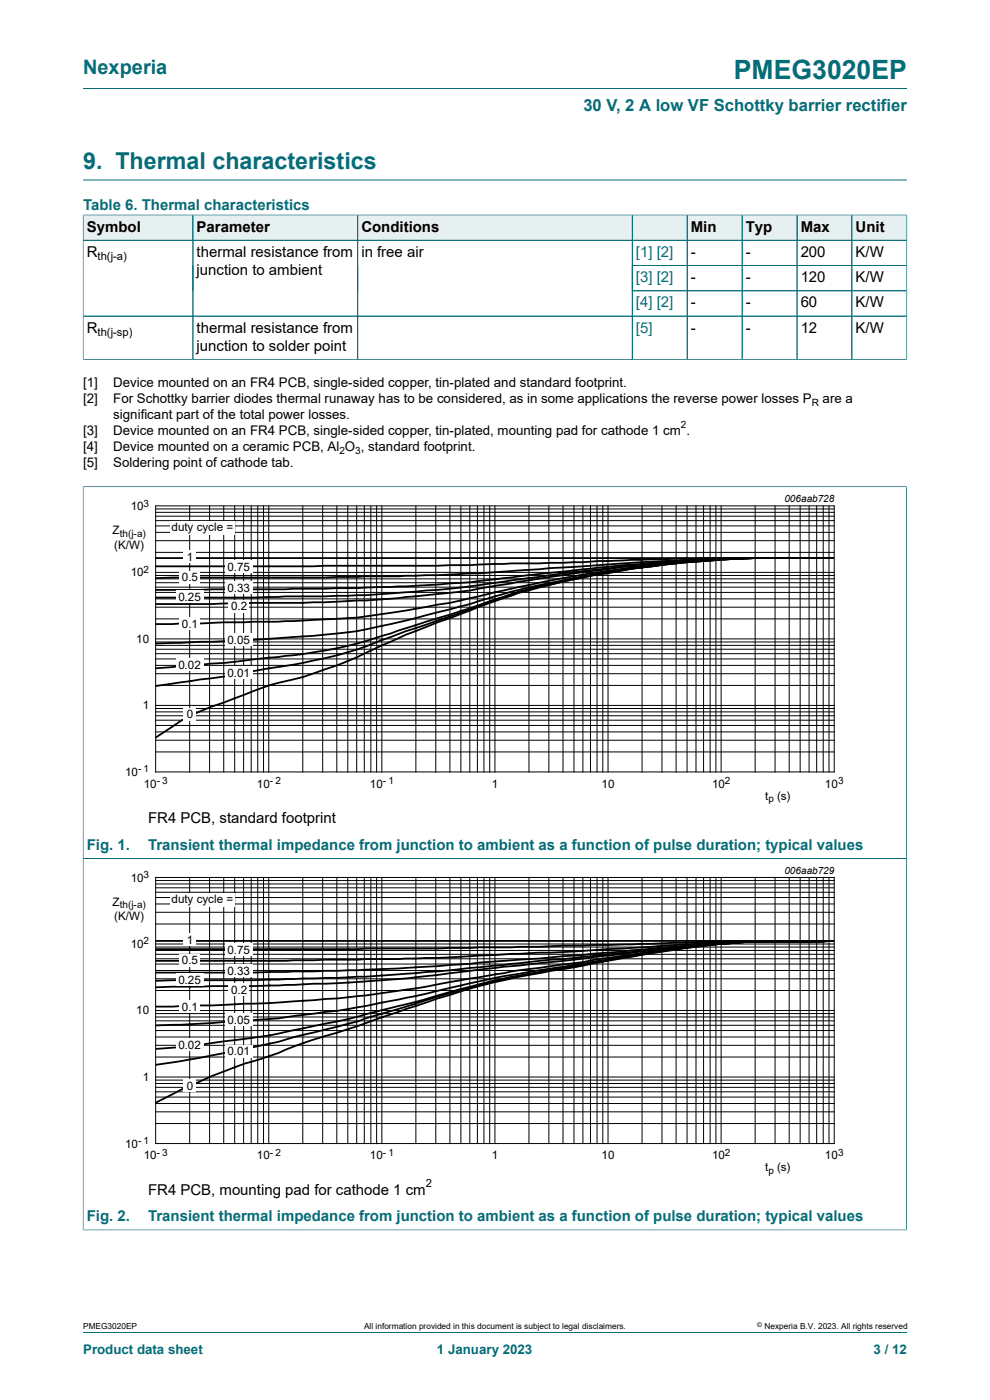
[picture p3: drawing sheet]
<svg xmlns="http://www.w3.org/2000/svg" width="210mm" height="297mm" viewBox="0 0 210 297" stroke-linecap="round" stroke-linejoin="round" font-family="sans-serif">
<path d="M17.6 18.8h174.8M17.6 38.2h174.8" fill="none" stroke="#036e7a" stroke-width=".21"/>
<path d="M17.7 45.7h23.2v5.2h-23.2z" fill="#e6f0f1"/>
<path d="M17.6 45.5v5.5h23.3v-5.4h-23.3" fill="none" stroke="#036e7a" stroke-width=".21"/>
<path d="M41 45.7h34.8v5.2h-34.8z" fill="#e6f0f1"/>
<path d="M40.9 45.6h35v5.4h-35z" fill="none" stroke="#036e7a" stroke-width=".21"/>
<path d="M75.9 45.7h58.1v5.2h-58.1z" fill="#e6f0f1"/>
<path d="M75.9 45.6h58.2v5.4h-58.2z" fill="none" stroke="#036e7a" stroke-width=".21"/>
<path d="M134.2 45.7h11.5v5.2h-11.5z" fill="#e6f0f1"/>
<path d="M134.1 45.6h11.7v5.4h-11.7z" fill="none" stroke="#036e7a" stroke-width=".21"/>
<path d="M145.8 45.7h11.5v5.2h-11.5z" fill="#e6f0f1"/>
<path d="M145.8 45.6h11.6v5.4h-11.6z" fill="none" stroke="#036e7a" stroke-width=".21"/>
<path d="M157.5 45.7h11.5v5.2h-11.5z" fill="#e6f0f1"/>
<path d="M157.4 45.6h11.7v5.4h-11.7z" fill="none" stroke="#036e7a" stroke-width=".21"/>
<path d="M169.1 45.7h11.5v5.2h-11.5z" fill="#e6f0f1"/>
<path d="M169.1 45.6h11.6v5.4h-11.6z" fill="none" stroke="#036e7a" stroke-width=".21"/>
<path d="M180.8 45.7h11.5v5.2h-11.5z" fill="#e6f0f1"/>
<g fill="none" stroke="#036e7a" stroke-width=".21">
<path d="M17.6 51h174.8M17.6 45.7v30.6M17.7 45.6h174.7M40.9 45.7v30.5M75.9 45.7v30.5M134.1 56.3h58.3M134.1 45.7v30.5M145.8 45.7v30.5M157.4 45.7v30.5M169.1 45.7v30.5M180.7 45.6v30.6M192.4 45.5v30.8"/>
<path d="M17.6 76.2h174.8M17.6 67.1h174.8M134.1 61.7h58.3M17.6 103.3h174.8M192.3 103.2v78.9h-174.7v-78.9"/>
</g>
<path d="M20.3 104.5h169.4v66.3h-169.4z" fill="none" stroke="#fff" stroke-width=".21"/>
<g fill="none" stroke="#000" stroke-width=".21">
<path d="M33 107.3h144v56.5h-144zM33 117.2h144M33 114.7h144M33 112.9h144M33 111.6h144M33 110.5h144M33 109.5h144M33 108.7h144M33 108h144M40.2 107.3v56.5M44.5 107.3v56.5M47.5 107.3v56.5"/>
<path d="M49.8 107.3v56.5M51.7 107.3v56.5M53.3 107.3v56.5M54.7 107.3v56.5M55.9 107.3v56.5M57 107.3v56.5M64.2 107.3v56.5M68.4 107.3v56.5M71.4 107.3v56.5M73.8 107.3v56.5M75.7 107.3v56.5M77.3 107.3v56.5"/>
<path d="M78.7 107.3v56.5M79.9 107.3v56.5M81 107.3v56.5M88.2 107.3v56.5M92.4 107.3v56.5M95.4 107.3v56.5M97.8 107.3v56.5M99.7 107.3v56.5M101.3 107.3v56.5M102.7 107.3v56.5M103.9 107.3v56.5M105 107.3v56.5"/>
<path d="M112.2 107.3v56.5M116.4 107.3v56.5M119.4 107.3v56.5M121.8 107.3v56.5M123.6 107.3v56.5M125.3 107.3v56.5M126.6 107.3v56.5M127.9 107.3v56.5M129 107.3v56.5M136.2 107.3v56.5M140.4 107.3v56.5M143.4 107.3v56.5"/>
<path d="M145.7 107.3v56.5M147.6 107.3v56.5M149.2 107.3v56.5M150.6 107.3v56.5M151.9 107.3v56.5M153 107.3v56.5M160.2 107.3v56.5M164.4 107.3v56.5M167.4 107.3v56.5M169.7 107.3v56.5M171.6 107.3v56.5M173.2 107.3v56.5"/>
<path d="M174.6 107.3v56.5M175.8 107.3v56.5M33 139.8h144M33 138.7h144M33 137.7h144M33 136.9h144M33 136.2h144M33 135.5h144M33 131.3h144M33 128.8h144M33 127h144M33 125.7h144"/>
<path d="M33 124.6h144M33 123.6h144M33 122.8h144M33 122.1h144M33 121.4h144M33 159.5h144M33 157h144M33 155.3h144M33 153.9h144M33 152.8h144M33 151.8h144M33 151h144"/>
<path d="M33 150.3h144M33 149.7h144M33 145.4h144M33 142.9h144M33 141.2h144"/>
</g>
<g fill="none" stroke="#000" stroke-width=".38">
<path d="M33.1 118.4h119.6M145.6 119l-7.3 .5a783.4 783.4 0 0 0-36.8 4.6 243.6 243.6 0 0 1-18.6 1.8 340.8 340.8 0 0 1-22.4 .6l-6.9 .3h-20.5M145.6 119l-2.2 .1a445.7 445.7 0 0 0-43.7 6.2l-2 .2a307.5 307.5 0 0 1-37.2 2.4h-6.9l-8.7 .2h-11.8M145.6 119.1a300.7 300.7 0 0 0-47.9 8.3l-7.3 1.4a199.4 199.4 0 0 1-16.7 2.3l-2.2 .2a233.3 233.3 0 0 1-17.9 .6l-20.5 .5M145.6 119.1a271.5 271.5 0 0 0-38.8 6.9l-7.1 2.1-6.9 1.8a179.4 179.4 0 0 1-19.1 4.2l-4.8 .5a696.2 696.2 0 0 1-35.8 1.9M152.7 118.4h7.3M152.7 118.4l-14.4 .2-11.4 .4-3.2 .3-13.6 .2a810.1 810.1 0 0 1-41.2 .5l-2.5 .1h-33.3M152.7 118.6a345.4 345.4 0 0 0-31.1 2.4l-7.3 .8a310.7 310.7 0 0 1-42.8 3l-11 .2-27.4 .1M152.7 118.6l-7.1 .4M152.7 118.6l-7.1 .5M160 118.4a652.6 652.6 0 0 0-40.6 2 576.3 576.3 0 0 1-47.9 2l-2.6 .1h-32.3l-3.5 .1M160 118.4l-7.3 .2"/>
<path d="M160 118.4l-7.3 .4a178 178 0 0 0-16.7 1.6M160 118.4h16.6M121.6 122.9a133.5 133.5 0 0 0-20.1 5.6l-6 2.3a298.7 298.7 0 0 0-19.7 7 125 125 0 0 1-18.7 4l-9.6 1.7-14.4 2M121.6 122.9a137.5 137.5 0 0 0-20.1 5.9l-3.8 1.5a172.9 172.9 0 0 0-21.9 9.1 101.5 101.5 0 0 1-18.7 6l-9.6 3.6a40.5 40.5 0 0 0-10.9 5.1l-3.5 2.3M128.7 121.5a166 166 0 0 0-23.7 5.6l-5.3 1.9-15.2 4.8a98.1 98.1 0 0 1-27.4 5.7 187.4 187.4 0 0 1-18.9 1.8l-5.1 .5M128.7 121.5l-7.1 1.4M136 120.4l-7.3 1.1M136 120.4l-10.7 1.7-3.7 .8"/>
</g>
<g fill="#fff">
<path d="M36 110.6h13.7v2.9h-13.7z"/>
<path d="M39 116.8h2.5v2.6h-2.5z"/>
<path d="M47.7 118.8h5.9v2.6h-5.9z"/>
<path d="M38.1 121.1h4.3v2.6h-4.3z"/>
<path d="M47.7 123.3h5.9v2.6h-5.9z"/>
<path d="M48.5 127.3h4.4v2.6h-4.4z"/>
<path d="M37.3 125.3h5.9v2.6h-5.9z"/>
<path d="M38.1 131h4.3v2.5h-4.3z"/>
<path d="M47.7 134.4h5.9v2.6h-5.9z"/>
<path d="M37.3 139.7h5.9v2.6h-5.9z"/>
<path d="M47.7 141.5h5.9v2.6h-5.9z"/>
<path d="M39 150.2h2.5v2.6h-2.5z"/>
</g>
<path d="M17.6 260.9h174.8M192.3 261v-78.9h-174.7v78.9" fill="none" stroke="#036e7a" stroke-width=".21"/>
<path d="M20.3 183.3h169.4v66.4h-169.4z" fill="none" stroke="#fff" stroke-width=".21"/>
<g fill="none" stroke="#000" stroke-width=".21">
<path d="M33 186.2h144v56.4h-144zM33 196h144M33 193.5h144M33 191.8h144M33 190.4h144M33 189.3h144M33 188.3h144M33 187.5h144M33 186.8h144M40.2 186.2v56.4M44.5 186.2v56.4M47.5 186.2v56.4"/>
<path d="M49.8 186.2v56.4M51.7 186.2v56.4M53.3 186.2v56.4M54.7 186.2v56.4M55.9 186.2v56.4M57 186.2v56.4M64.2 186.2v56.4M68.4 186.2v56.4M71.4 186.2v56.4M73.8 186.2v56.4M75.7 186.2v56.4M77.3 186.2v56.4"/>
<path d="M78.7 186.2v56.4M79.9 186.2v56.4M81 186.2v56.4M88.2 186.2v56.4M92.4 186.2v56.4M95.4 186.2v56.4M97.8 186.2v56.4M99.7 186.2v56.4M101.3 186.2v56.4M102.7 186.2v56.4M103.9 186.2v56.4M105 186.2v56.4"/>
<path d="M112.2 186.2v56.4M116.4 186.2v56.4M119.4 186.2v56.4M121.8 186.2v56.4M123.6 186.2v56.4M125.3 186.2v56.4M126.6 186.2v56.4M127.9 186.2v56.4M129 186.2v56.4M136.2 186.2v56.4M140.4 186.2v56.4M143.4 186.2v56.4"/>
<path d="M145.7 186.2v56.4M147.6 186.2v56.4M149.2 186.2v56.4M150.6 186.2v56.4M151.9 186.2v56.4M153 186.2v56.4M160.2 186.2v56.4M164.4 186.2v56.4M167.4 186.2v56.4M169.7 186.2v56.4M171.6 186.2v56.4M173.2 186.2v56.4"/>
<path d="M174.6 186.2v56.4M175.8 186.2v56.4M33 220h144M33 218.6h144M33 217.5h144M33 216.6h144M33 215.7h144M33 215h144M33 214.4h144M33 210.1h144M33 207.6h144M33 205.9h144"/>
<path d="M33 204.5h144M33 203.4h144M33 202.5h144M33 201.6h144M33 200.9h144M33 200.3h144M33 238.4h144M33 235.9h144M33 234.1h144M33 232.7h144M33 231.6h144M33 230.7h144"/>
<path d="M33 229.9h144M33 229.1h144M33 228.5h144M33 224.2h144M33 221.8h144"/>
</g>
<g fill="none" stroke="#000" stroke-width=".38">
<path d="M33.2 199.6h136.4M152.9 200l-7.3 .4a1061.2 1061.2 0 0 1-37.1 1.9 642.8 642.8 0 0 1-39.5 1.3l-8.3 .2h-27.5M152.9 200l-29.1 2.6-15.3 1.1a633.7 633.7 0 0 1-47.8 2.5l-27.5 .1M160 199.7h-7.1l-38.5 1.2-21.5 .3-59.7 .1M160 199.7l-7.1 .3M160 199.7h-2l-12.4 1M160 199.7l-7.1 .5M169.6 199.6l-9.6 .1M169.6 199.6h7.1l-16.7 .1M128.9 203.7l-9.4 1.6a180.8 180.8 0 0 0-29.1 6.6l-9.3 2.4a188.5 188.5 0 0 1-18.8 4.2 147.7 147.7 0 0 1-17.3 2.8l-6.7 .8-5.1 .4M128.9 203.7l-5.1 1a216.9 216.9 0 0 0-39.3 9.3 260.7 260.7 0 0 1-22.2 6 130.9 130.9 0 0 1-14.6 3.4l-9.4 1.7-5.1 .8M136 202.5l-7.1 1.2"/>
<path d="M145.6 200.7l-26.1 2.8-5.1 .3a582.5 582.5 0 0 1-42.7 3.6l-17.9 .5-20.6 .2M145.6 200.7l-2.3 .3a1331.7 1331.7 0 0 1-41.7 4.7 308.4 308.4 0 0 1-37.2 3.1l-10.6 .4h-8.8l-11.8 .2M145.6 201l-7.3 1-14.5 2.5a263.9 263.9 0 0 0-35.6 6.8l-2.1 .4a190.8 190.8 0 0 1-23.8 3.8 128.3 128.3 0 0 1-14.6 1.3l-9.4 .6-5.1 .1M145.6 201l-9.6 1.5M145.6 201.1l-9.6 1.4M145.6 201.1a941.2 941.2 0 0 0-38.7 6.8 183.5 183.5 0 0 0-20.8 6.1l-10.1 3.7-11.6 3.6-7.2 2.7a127.2 127.2 0 0 0-24 9.8M152.9 200.2a175.8 175.8 0 0 0-18.9 2.3l-8.6 1.2-1.6 .4-13.6 1.7-10.4 1.8a272.5 272.5 0 0 1-47.9 5.3l-6.9 .4-11.8 .2M152.9 200.2l-7.3 .8M152.9 200.2l-7.3 .9"/>
</g>
<g fill="#fff">
<path d="M36 189.4h13.7v3h-13.7z"/>
<path d="M39 198.1h2.5v2.6h-2.5z"/>
<path d="M47.7 200.1h5.9v2.6h-5.9z"/>
<path d="M38.1 202.4h4.3v2.6h-4.3z"/>
<path d="M47.7 204.6h5.9v2.6h-5.9z"/>
<path d="M48.5 208.6h4.4v2.6h-4.4z"/>
<path d="M37.3 206.5h5.9v2.6h-5.9z"/>
<path d="M38.1 212.3h4.3v2.5h-4.3z"/>
<path d="M47.7 215h5.9v2.6h-5.9z"/>
<path d="M37.3 220.3h5.9v2.6h-5.9z"/>
<path d="M47.7 221.7h5.9v2.6h-5.9z"/>
<path d="M39 229h2.5v2.6h-2.5z"/>
</g>
<path d="M17.6 103.3v157.6M17.7 103.3h174.6M192.3 103.3v157.6M17.7 182.1h174.6M17.7 260.9h174.6M17.6 282.6h174.8" fill="none" stroke="#036e7a" stroke-width=".21"/>
<text font-size="5.6" fill="#036e7a" x="155.7" y="16.8">PMEG3020EP</text>
<text font-size="4.9" fill="#036e7a" x="17.6" y="35.9">9. Thermal characteristics</text>
<text font-size="4.2" fill="#036e7a" x="17.6" y="15.6">Nexperia</text>
<text font-size="3.5" fill="#036e7a" x="123.7" y="23.7">30 V, 2 A low VF Schottky barrier rectifier</text>
<g font-size="3.2" fill="#036e7a">
<text x="17.6" y="44.5">Table 6. Thermal characteristics</text>
<text x="18.4" y="180.2">Fig. 1.</text>
<text x="31.4" y="180.2">Transient thermal impedance from junction to ambient as a function of pulse duration; typical values</text>
<text x="18.4" y="259.1">Fig. 2.</text>
<text x="31.4" y="259.1">Transient thermal impedance from junction to ambient as a function of pulse duration; typical values</text>
</g>
<g font-size="3.2">
<text x="18.4" y="49.1">Symbol</text>
<text x="41.7" y="49.1">Parameter</text>
<text x="76.7" y="49.1">Conditions</text>
<text x="146.5" y="49.1">Min</text>
<text x="158.2" y="49.1">Typ</text>
<text x="169.8" y="49.1">Max</text>
<text x="181.5" y="49.1">Unit</text>
<text x="18.4" y="54.5">R</text>
<text x="41.7" y="54.5">thermal resistance from</text>
<text x="41.7" y="58.3">junction to ambient</text>
<text x="76.7" y="54.5">in free air</text>
<text x="146.5" y="54.5">-</text>
<text x="146.5" y="59.8">-</text>
<text x="158.2" y="54.5">-</text>
<text x="158.2" y="59.8">-</text>
<text x="169.8" y="54.5">200</text>
<text x="169.8" y="59.8">120</text>
<text x="181.5" y="54.5">K/W</text>
<text x="181.5" y="59.8">K/W</text>
<text x="146.5" y="65.2">-</text>
<text x="158.2" y="65.2">-</text>
<text x="169.8" y="65.2">60</text>
<text x="181.5" y="65.2">K/W</text>
<text x="18.4" y="70.6">R</text>
<text x="41.7" y="70.6">thermal resistance from</text>
<text x="146.5" y="70.6">-</text>
<text x="158.2" y="70.6">-</text>
<text x="169.8" y="70.6">12</text>
<text x="181.5" y="70.6">K/W</text>
<text x="41.7" y="74.4">junction to solder point</text>
<text x="31.4" y="174.7">FR4 PCB, standard footprint</text>
<text x="31.4" y="253.5">FR4 PCB, mounting pad for cathode 1 cm</text>
</g>
<g font-size="3.2" fill="#00f">
<text x="134.9" y="54.5">[1] [2]</text>
<text x="134.9" y="59.8">[3] [2]</text>
<text x="134.9" y="65.2">[4] [2]</text>
<text x="134.9" y="70.6">[5]</text>
</g>
<g font-size="2.8">
<text x="17.6" y="82.2">[1]</text>
<text x="24" y="82.2">Device mounted on an FR4 PCB, single-sided copper, tin-plated and standard footprint.</text>
<text x="17.6" y="85.6">[2]</text>
<text x="24" y="89">significant part of the total power losses.</text>
<text x="24" y="85.6">For Schottky barrier diodes thermal runaway has to be considered, as in some applications the reverse power losses P</text>
<text x="174.5" y="85.6">are a</text>
<text x="17.6" y="95.7">[4]</text>
<text x="17.6" y="92.3">[3]</text>
<text x="24" y="95.7">Device mounted on a ceramic PCB, Al O , standard footprint.</text>
<text x="24" y="92.3">Device mounted on an FR4 PCB, single-sided copper, tin-plated, mounting pad for cathode 1 cm .</text>
<text x="17.6" y="99.1">[5]</text>
<text x="24" y="99.1">Soldering point of cathode tab.</text>
</g>
<g font-size="2.8" fill="#036e7a">
<text x="17.6" y="287.2">Product data sheet</text>
<text x="92.7" y="287.2">1 January 2023</text>
<text x="185.3" y="287.2">3 / 12</text>
</g>
<g font-size="2.5">
<text x="23.9" y="113.4">Z</text>
<text x="27.7" y="108.2">10</text>
<text x="36.4" y="112.7">duty cycle</text>
<text x="48.1" y="112.7">=</text>
<text x="24.2" y="116.4">(K/W)</text>
<text x="39.6" y="119.1">1</text>
<text x="27.7" y="122.3">10</text>
<text x="38.6" y="123.2">0.</text>
<text x="40.6" y="123.2">5</text>
<text x="48.2" y="121.1">0.</text>
<text x="48.2" y="125.5">0.</text>
<text x="50.3" y="121.1">75</text>
<text x="50.3" y="125.5">33</text>
<text x="37.8" y="127.5">0.25</text>
<text x="49" y="129.5">0</text>
<text x="50.4" y="129.5">.2</text>
<text x="28.9" y="136.4">10</text>
<text x="38.6" y="133.2">0.</text>
<text x="40.6" y="133.2">1</text>
<text x="48.2" y="136.6">0.</text>
<text x="50.3" y="136.6">05</text>
<text x="37.8" y="141.9">0.02</text>
<text x="48.2" y="143.7">0.</text>
<text x="50.3" y="143.7">01</text>
<text x="30.3" y="150.4">1</text>
<text x="39.6" y="152.4">0</text>
<text x="26.5" y="164.6">10</text>
<text x="30.5" y="167.1">10</text>
<text x="54.5" y="167.1">10</text>
<text x="78.5" y="167.1">10</text>
<text x="104.3" y="167.1">1</text>
<text x="127.6" y="167.1">10</text>
<text x="151.1" y="167.1">10</text>
<text x="175" y="167.1">10</text>
<text x="162.3" y="169.6">t</text>
<text x="164.8" y="169.6">(s)</text>
<text x="27.7" y="187.1">10</text>
<text x="36.4" y="191.5">duty cycle</text>
<text x="48.1" y="191.5">=</text>
<text x="23.9" y="192.2">Z</text>
<text x="24.2" y="195.2">(K/W)</text>
<text x="27.7" y="201.1">10</text>
<text x="39.6" y="200.3">1</text>
<text x="48.2" y="202.3">0.</text>
<text x="50.3" y="202.3">75</text>
<text x="37.8" y="208.7">0.25</text>
<text x="38.6" y="204.5">0.</text>
<text x="40.6" y="204.5">5</text>
<text x="48.2" y="206.8">0.</text>
<text x="50.3" y="206.8">33</text>
<text x="28.9" y="215.2">10</text>
<text x="38.6" y="214.5">0.</text>
<text x="40.6" y="214.5">1</text>
<text x="49" y="210.8">0</text>
<text x="50.4" y="210.8">.2</text>
<text x="48.2" y="217.2">0.</text>
<text x="50.3" y="217.2">05</text>
<text x="37.8" y="222.6">0.02</text>
<text x="48.2" y="223.9">0.</text>
<text x="50.3" y="223.9">01</text>
<text x="30.3" y="229.3">1</text>
<text x="39.6" y="231.3">0</text>
<text x="26.5" y="243.4">10</text>
<text x="30.5" y="245.9">10</text>
<text x="54.5" y="245.9">10</text>
<text x="78.5" y="245.9">10</text>
<text x="104.3" y="245.9">1</text>
<text x="127.6" y="245.9">10</text>
<text x="151.1" y="245.9">10</text>
<text x="175" y="245.9">10</text>
<text x="162.3" y="248.5">t</text>
<text x="164.8" y="248.5">(s)</text>
</g>
<g font-size="2.4">
<text x="20.7" y="55.1">th(j-a)</text>
<text x="20.7" y="71.2">th(j-sp)</text>
<text x="90.3" y="251.8">2</text>
</g>
<g font-size="2.1">
<text x="172.2" y="86.1">R</text>
<text x="144.4" y="90.9">2</text>
<text x="72" y="96.3">2</text>
<text x="75.4" y="96.3">3</text>
<text x="30.5" y="107.5">3</text>
<text x="166.4" y="106.5">006aab728</text>
<text x="25.4" y="113.9">th(j-a)</text>
<text x="30.5" y="121.5">2</text>
<text x="29.3" y="163.8">- 1</text>
<text x="33.3" y="166.4">- 3</text>
<text x="57.3" y="166.4">- 2</text>
<text x="81.2" y="166.4">- 1</text>
<text x="153.8" y="166.4">2</text>
<text x="177.8" y="166.4">3</text>
<text x="163" y="170.1">p</text>
<text x="166.4" y="185.3">006aab729</text>
<text x="30.5" y="186.3">3</text>
<text x="25.4" y="192.7">th(j-a)</text>
<text x="30.5" y="200.3">2</text>
<text x="29.3" y="242.7">- 1</text>
<text x="33.3" y="245.2">- 3</text>
<text x="57.3" y="245.2">- 2</text>
<text x="81.2" y="245.2">- 1</text>
<text x="153.8" y="245.2">2</text>
<text x="177.8" y="245.2">3</text>
<text x="163" y="249">p</text>
</g>
<g font-size="1.8">
<text x="17.6" y="282">PMEG3020EP</text>
<text x="77.2" y="282">All information provided in this document is subject to legal disclaimers.</text>
<text x="162.2" y="282">Nexperia B.V. 2023. All rights reserved</text>
</g>
<text font-size="1.4" x="160.6" y="281.6">©</text>
</svg>
